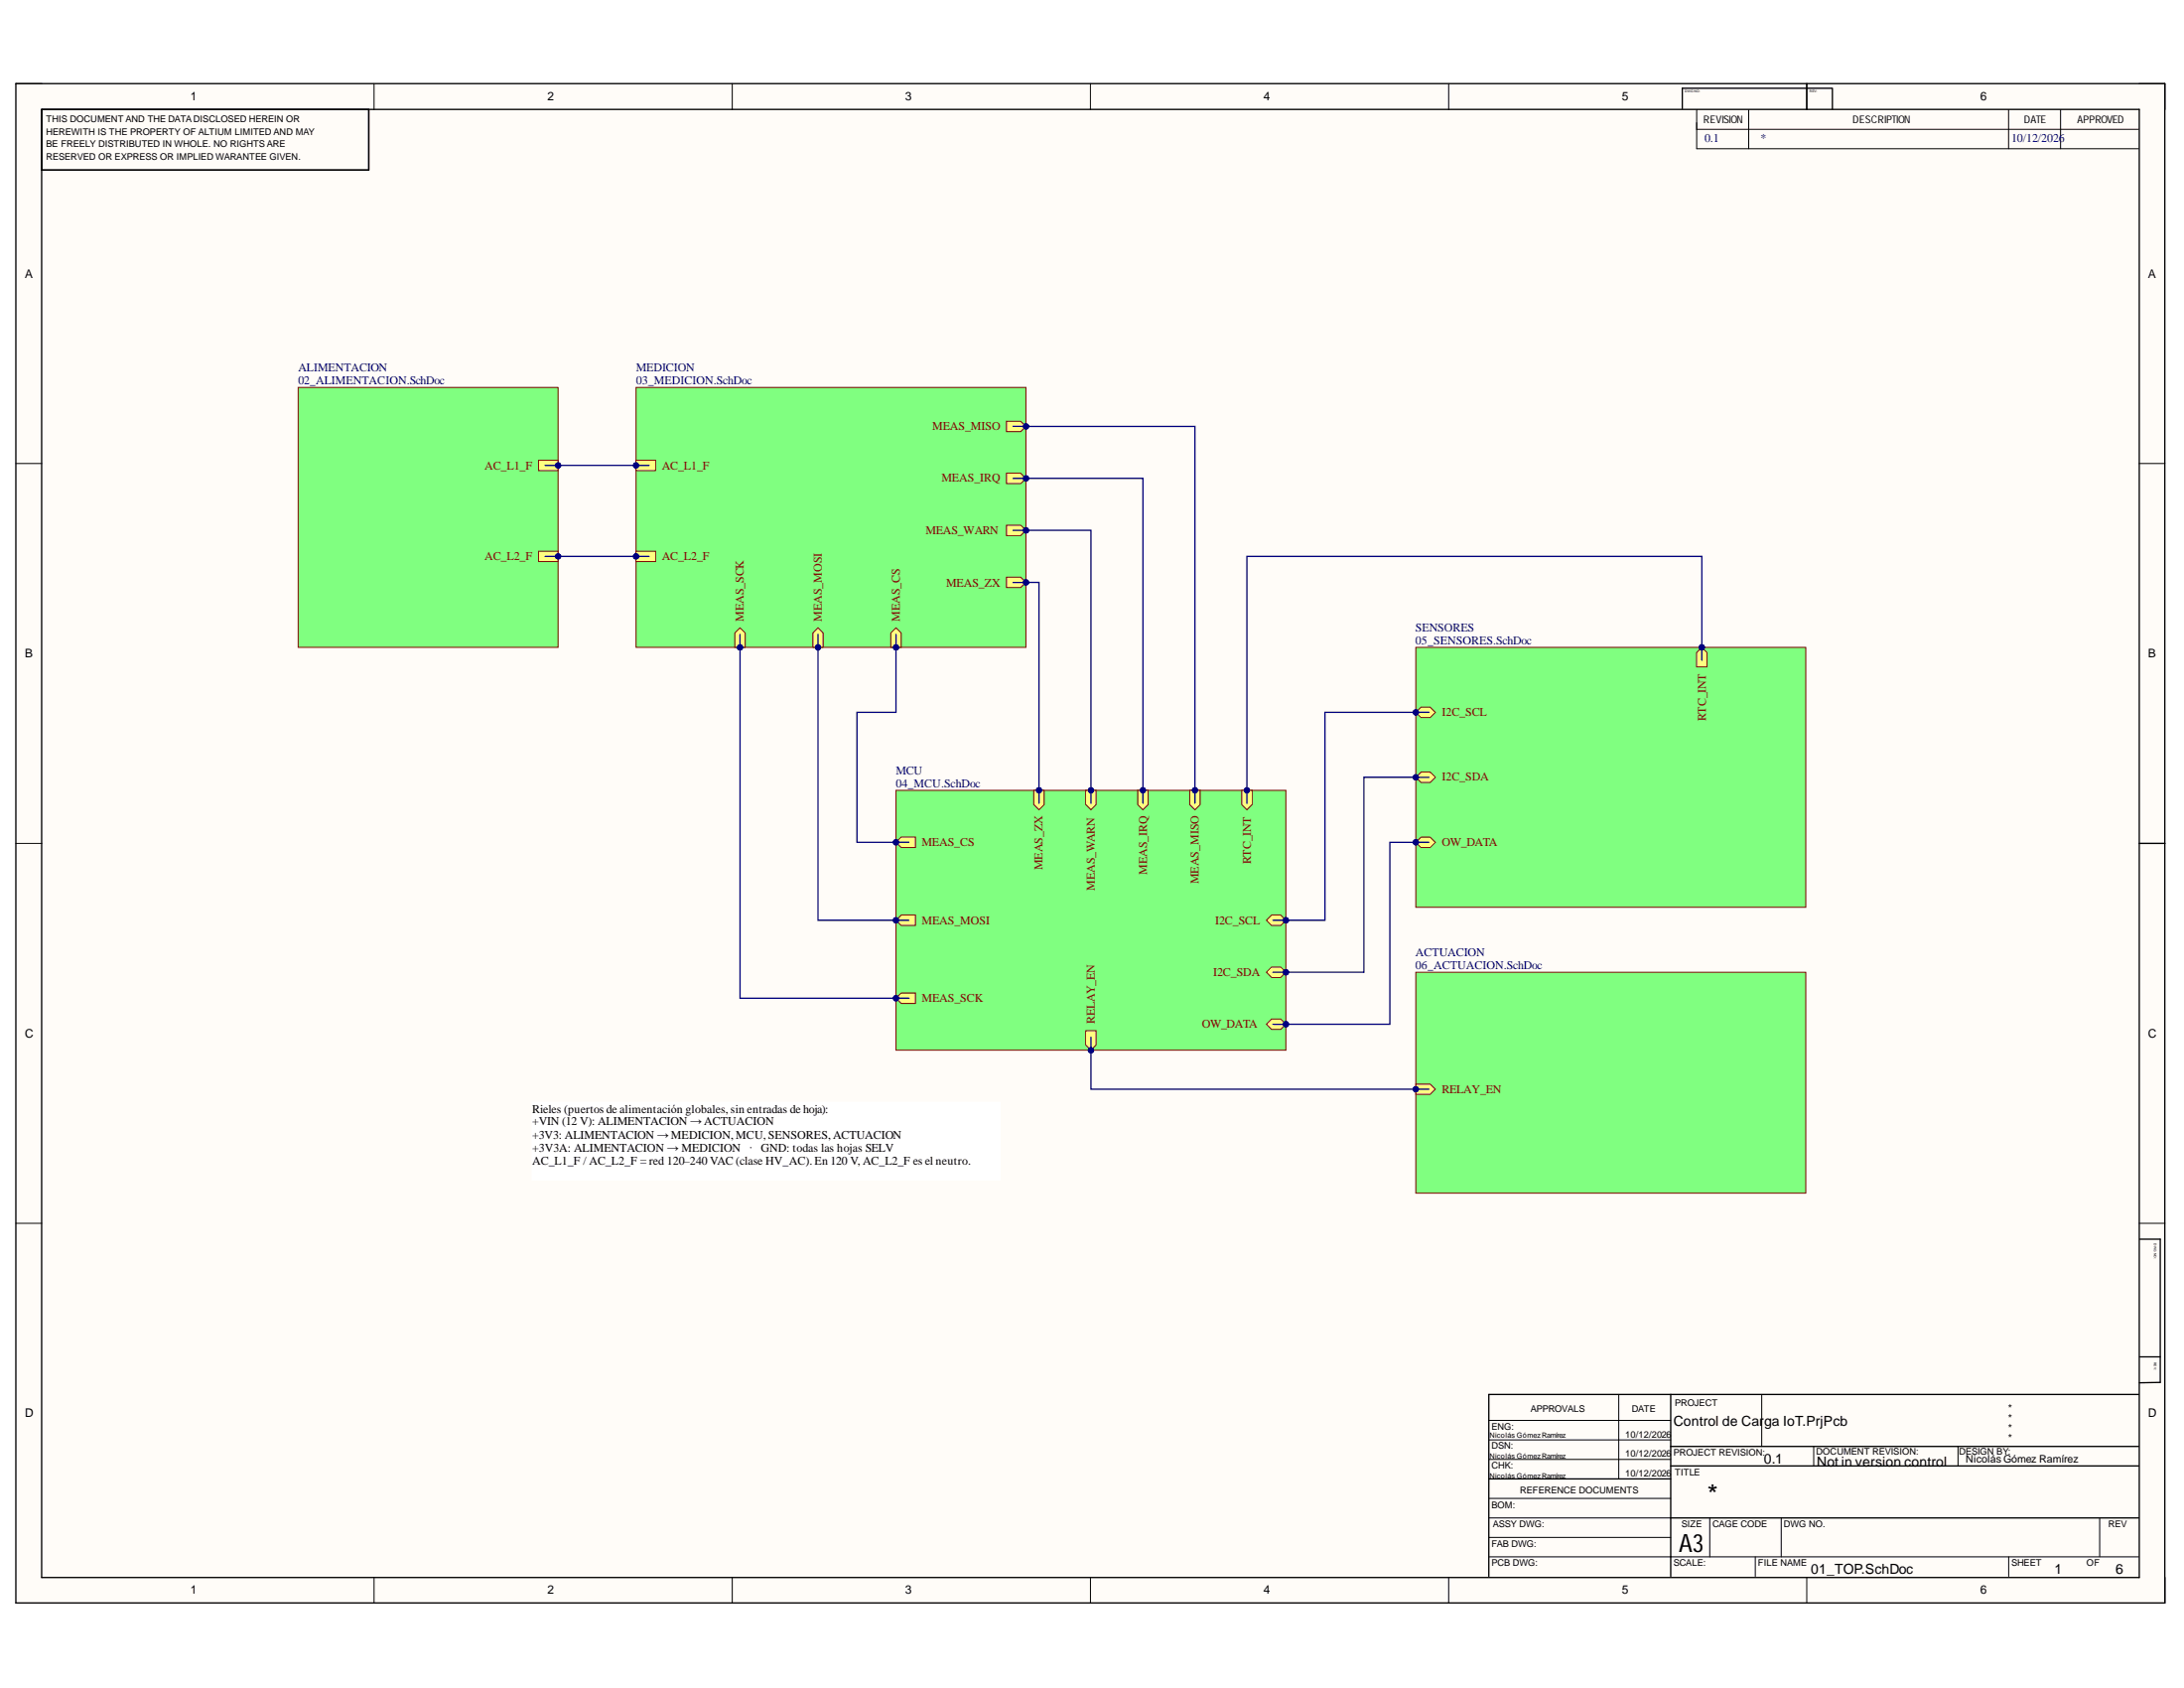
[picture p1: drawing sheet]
<svg xmlns="http://www.w3.org/2000/svg" width="279mm" height="216mm" viewBox="0 0 279 216" stroke-linecap="round" stroke-linejoin="round" font-family="sans-serif">
<g fill="#fffcf8">
<path d="M2 10.7h275v194.4h-275z" fill-rule="evenodd"/>
<path d="M5.4 14h268.2v187.7h-268.2z" fill-rule="evenodd"/>
</g>
<g fill="none" stroke="#000" stroke-width=".13">
<path d="M2 10.7h3.4M47.9 10.7v3.3M93.7 10.7v3.3M139.5 10.7v3.3M185.3 10.7v3.3M217.1 14v5h56.5M217.1 16.5h56.5M223.7 14v5M231.1 10.7v3.3M257 14v5M263.6 14v5M273.6 10.7h3.4v3.3"/>
<path d="M2 59.3h3.4M273.6 59.3h3.4M2 107.9h3.4M273.6 107.9h3.4M2 156.5h3.4M273.6 156.5h3.4M207.1 178.4v10.8M225.4 178.4v6.6M190.5 199.1h83.1M190.5 184.2h23.2M190.5 181.7h23.2M190.5 186.7h23.2"/>
<path d="M190.5 194.1h23.2M190.5 191.7h23.2M190.5 196.6h23.2M218.7 194.1v5M224.6 199.1v2.5M227.9 194.1v5M232 185v2.5M250.5 185v2.5M257 199.1v2.5M268.6 194.1v5M47.9 201.7v3.4M93.7 201.7v3.4"/>
<path d="M139.5 201.7v3.4M185.3 201.7v3.4M231.1 201.7v3.4M277 201.7v3.4"/>
</g>
<g fill="none" stroke="#000" stroke-width=".17">
<path d="M2 10.7h274.9v194.3h-274.9zM5.3 14h268.4v187.8h-268.4zM47.2 14v7.8h-41.9M231.1 10.7v3.3M234.4 11.3h-19.2v2.6M234.4 11.4v2.6M273.7 107.9h3.3M273.7 158.5h2.7v18.3l-2.7 .1M213.7 178.4v23.2M273.6 178.4h-83.1v23.2M273.7 173.5h2.7M190.5 189.2h23.2"/>
<path d="M213.7 185h59.9M213.7 187.5h59.9M213.7 194.1h59.9"/>
</g>
<path d="M38.1 49.6h33.3v33.2h-33.3z" fill-rule="evenodd" fill="#80ff80"/>
<path d="M38.1 49.6h33.3v33.2h-33.3z" fill="none" stroke="#800000" stroke-width=".13"/>
<circle cx="71.4" cy="59.5" r=".33" fill="#000080"/>
<circle cx="71.4" cy="59.5" r=".33" fill="none" stroke="#000080" stroke-width=".13"/>
<circle cx="71.4" cy="71.2" r=".33" fill="#000080"/>
<circle cx="71.4" cy="71.2" r=".33" fill="none" stroke="#000080" stroke-width=".13"/>
<path d="M68.9 58.9h2.5v1.3h-2.5z" fill-rule="evenodd" fill="#ffff80"/>
<path d="M68.9 58.9h2.5v1.3h-2.5z" fill="none" stroke="#800000" stroke-width=".13"/>
<circle cx="71.4" cy="59.5" r=".33" fill="#000080"/>
<circle cx="71.4" cy="59.5" r=".33" fill="none" stroke="#000080" stroke-width=".13"/>
<path d="M68.9 70.5h2.5v1.3h-2.5z" fill-rule="evenodd" fill="#ffff80"/>
<path d="M68.9 70.5h2.5v1.3h-2.5z" fill="none" stroke="#800000" stroke-width=".13"/>
<circle cx="71.4" cy="71.2" r=".33" fill="#000080"/>
<circle cx="71.4" cy="71.2" r=".33" fill="none" stroke="#000080" stroke-width=".13"/>
<path d="M81.4 49.6h49.9v33.2h-49.9z" fill-rule="evenodd" fill="#80ff80"/>
<path d="M81.4 49.6h49.9v33.2h-49.9z" fill="none" stroke="#800000" stroke-width=".13"/>
<circle cx="81.4" cy="59.5" r=".33" fill="#000080"/>
<circle cx="81.4" cy="59.5" r=".33" fill="none" stroke="#000080" stroke-width=".13"/>
<circle cx="81.4" cy="71.2" r=".33" fill="#000080"/>
<circle cx="81.4" cy="71.2" r=".33" fill="none" stroke="#000080" stroke-width=".13"/>
<circle cx="131.2" cy="61.2" r=".33" fill="#000080"/>
<circle cx="131.2" cy="61.2" r=".33" fill="none" stroke="#000080" stroke-width=".13"/>
<circle cx="131.2" cy="67.8" r=".33" fill="#000080"/>
<circle cx="131.2" cy="67.8" r=".33" fill="none" stroke="#000080" stroke-width=".13"/>
<circle cx="131.2" cy="54.5" r=".33" fill="#000080"/>
<circle cx="131.2" cy="54.5" r=".33" fill="none" stroke="#000080" stroke-width=".13"/>
<circle cx="131.2" cy="74.5" r=".33" fill="#000080"/>
<circle cx="131.2" cy="74.5" r=".33" fill="none" stroke="#000080" stroke-width=".13"/>
<circle cx="94.7" cy="82.8" r=".33" fill="#000080"/>
<circle cx="94.7" cy="82.8" r=".33" fill="none" stroke="#000080" stroke-width=".13"/>
<circle cx="104.6" cy="82.8" r=".33" fill="#000080"/>
<circle cx="104.6" cy="82.8" r=".33" fill="none" stroke="#000080" stroke-width=".13"/>
<circle cx="114.6" cy="82.8" r=".33" fill="#000080"/>
<circle cx="114.6" cy="82.8" r=".33" fill="none" stroke="#000080" stroke-width=".13"/>
<path d="M81.4 58.9h2.5v1.3h-2.5z" fill-rule="evenodd" fill="#ffff80"/>
<path d="M81.4 58.9h2.5v1.3h-2.5z" fill="none" stroke="#800000" stroke-width=".13"/>
<circle cx="81.4" cy="59.5" r=".33" fill="#000080"/>
<circle cx="81.4" cy="59.5" r=".33" fill="none" stroke="#000080" stroke-width=".13"/>
<path d="M81.4 70.5h2.5v1.3h-2.5z" fill-rule="evenodd" fill="#ffff80"/>
<path d="M81.4 70.5h2.5v1.3h-2.5z" fill="none" stroke="#800000" stroke-width=".13"/>
<circle cx="81.4" cy="71.2" r=".33" fill="#000080"/>
<circle cx="81.4" cy="71.2" r=".33" fill="none" stroke="#000080" stroke-width=".13"/>
<path d="M128.8 60.5h1.8l.7 .7-.7 .7h-1.8z" fill-rule="evenodd" fill="#ffff80"/>
<path d="M128.8 60.5h1.8l.7 .7-.7 .7h-1.8z" fill="none" stroke="#800000" stroke-width=".13"/>
<circle cx="131.2" cy="61.2" r=".33" fill="#000080"/>
<circle cx="131.2" cy="61.2" r=".33" fill="none" stroke="#000080" stroke-width=".13"/>
<path d="M128.8 67.2h1.8l.7 .6-.7 .7h-1.8z" fill-rule="evenodd" fill="#ffff80"/>
<path d="M128.8 67.2h1.8l.7 .6-.7 .7h-1.8z" fill="none" stroke="#800000" stroke-width=".13"/>
<circle cx="131.2" cy="67.8" r=".33" fill="#000080"/>
<circle cx="131.2" cy="67.8" r=".33" fill="none" stroke="#000080" stroke-width=".13"/>
<path d="M128.8 53.9h1.8l.7 .6-.7 .7h-1.8z" fill-rule="evenodd" fill="#ffff80"/>
<path d="M128.8 53.9h1.8l.7 .6-.7 .7h-1.8z" fill="none" stroke="#800000" stroke-width=".13"/>
<circle cx="131.2" cy="54.5" r=".33" fill="#000080"/>
<circle cx="131.2" cy="54.5" r=".33" fill="none" stroke="#000080" stroke-width=".13"/>
<path d="M128.8 73.8h1.8l.7 .7-.7 .7h-1.8z" fill-rule="evenodd" fill="#ffff80"/>
<path d="M128.8 73.8h1.8l.7 .7-.7 .7h-1.8z" fill="none" stroke="#800000" stroke-width=".13"/>
<circle cx="131.2" cy="74.5" r=".33" fill="#000080"/>
<circle cx="131.2" cy="74.5" r=".33" fill="none" stroke="#000080" stroke-width=".13"/>
<path d="M94 81l.7-.7 .6 .7v1.8h-1.3z" fill-rule="evenodd" fill="#ffff80"/>
<path d="M94 81l.7-.7 .6 .7v1.8h-1.3z" fill="none" stroke="#800000" stroke-width=".13"/>
<circle cx="94.7" cy="82.8" r=".33" fill="#000080"/>
<circle cx="94.7" cy="82.8" r=".33" fill="none" stroke="#000080" stroke-width=".13"/>
<path d="M104 81l.6-.7 .7 .7v1.8h-1.3z" fill-rule="evenodd" fill="#ffff80"/>
<path d="M104 81l.6-.7 .7 .7v1.8h-1.3z" fill="none" stroke="#800000" stroke-width=".13"/>
<circle cx="104.6" cy="82.8" r=".33" fill="#000080"/>
<circle cx="104.6" cy="82.8" r=".33" fill="none" stroke="#000080" stroke-width=".13"/>
<path d="M114 81l.6-.7 .7 .7v1.8h-1.3z" fill-rule="evenodd" fill="#ffff80"/>
<path d="M114 81l.6-.7 .7 .7v1.8h-1.3z" fill="none" stroke="#800000" stroke-width=".13"/>
<circle cx="114.6" cy="82.8" r=".33" fill="#000080"/>
<circle cx="114.6" cy="82.8" r=".33" fill="none" stroke="#000080" stroke-width=".13"/>
<path d="M114.6 101.1h49.9v33.2h-49.9z" fill-rule="evenodd" fill="#80ff80"/>
<path d="M114.6 101.1h49.9v33.2h-49.9z" fill="none" stroke="#800000" stroke-width=".13"/>
<circle cx="152.9" cy="101.1" r=".33" fill="#000080"/>
<circle cx="152.9" cy="101.1" r=".33" fill="none" stroke="#000080" stroke-width=".13"/>
<circle cx="146.2" cy="101.1" r=".33" fill="#000080"/>
<circle cx="146.2" cy="101.1" r=".33" fill="none" stroke="#000080" stroke-width=".13"/>
<circle cx="164.5" cy="124.4" r=".33" fill="#000080"/>
<circle cx="164.5" cy="124.4" r=".33" fill="none" stroke="#000080" stroke-width=".13"/>
<circle cx="164.5" cy="117.7" r=".33" fill="#000080"/>
<circle cx="164.5" cy="117.7" r=".33" fill="none" stroke="#000080" stroke-width=".13"/>
<circle cx="114.6" cy="127.7" r=".33" fill="#000080"/>
<circle cx="114.6" cy="127.7" r=".33" fill="none" stroke="#000080" stroke-width=".13"/>
<circle cx="114.6" cy="117.7" r=".33" fill="#000080"/>
<circle cx="114.6" cy="117.7" r=".33" fill="none" stroke="#000080" stroke-width=".13"/>
<circle cx="114.6" cy="107.7" r=".33" fill="#000080"/>
<circle cx="114.6" cy="107.7" r=".33" fill="none" stroke="#000080" stroke-width=".13"/>
<circle cx="139.6" cy="134.3" r=".33" fill="#000080"/>
<circle cx="139.6" cy="134.3" r=".33" fill="none" stroke="#000080" stroke-width=".13"/>
<circle cx="139.6" cy="101.1" r=".33" fill="#000080"/>
<circle cx="139.6" cy="101.1" r=".33" fill="none" stroke="#000080" stroke-width=".13"/>
<circle cx="132.9" cy="101.1" r=".33" fill="#000080"/>
<circle cx="132.9" cy="101.1" r=".33" fill="none" stroke="#000080" stroke-width=".13"/>
<circle cx="159.5" cy="101.1" r=".33" fill="#000080"/>
<circle cx="159.5" cy="101.1" r=".33" fill="none" stroke="#000080" stroke-width=".13"/>
<circle cx="164.5" cy="131" r=".33" fill="#000080"/>
<circle cx="164.5" cy="131" r=".33" fill="none" stroke="#000080" stroke-width=".13"/>
<path d="M152.2 101.1h1.3v1.8l-.6 .7-.7-.7z" fill-rule="evenodd" fill="#ffff80"/>
<path d="M152.2 101.1h1.3v1.8l-.6 .7-.7-.7z" fill="none" stroke="#800000" stroke-width=".13"/>
<circle cx="152.9" cy="101.1" r=".33" fill="#000080"/>
<circle cx="152.9" cy="101.1" r=".33" fill="none" stroke="#000080" stroke-width=".13"/>
<path d="M145.6 101.1h1.3v1.8l-.7 .7-.6-.7z" fill-rule="evenodd" fill="#ffff80"/>
<path d="M145.6 101.1h1.3v1.8l-.7 .7-.6-.7z" fill="none" stroke="#800000" stroke-width=".13"/>
<circle cx="146.2" cy="101.1" r=".33" fill="#000080"/>
<circle cx="146.2" cy="101.1" r=".33" fill="none" stroke="#000080" stroke-width=".13"/>
<path d="M162.7 123.7h1.1l.7 .7-.7 .6h-1.1l-.7-.6z" fill-rule="evenodd" fill="#ffff80"/>
<path d="M162.7 123.7h1.1l.7 .7-.7 .6h-1.1l-.7-.6z" fill="none" stroke="#800000" stroke-width=".13"/>
<circle cx="164.5" cy="124.4" r=".33" fill="#000080"/>
<circle cx="164.5" cy="124.4" r=".33" fill="none" stroke="#000080" stroke-width=".13"/>
<path d="M162.7 117h1.1l.7 .7-.7 .7h-1.1l-.7-.7z" fill-rule="evenodd" fill="#ffff80"/>
<path d="M162.7 117h1.1l.7 .7-.7 .7h-1.1l-.7-.7z" fill="none" stroke="#800000" stroke-width=".13"/>
<circle cx="164.5" cy="117.7" r=".33" fill="#000080"/>
<circle cx="164.5" cy="117.7" r=".33" fill="none" stroke="#000080" stroke-width=".13"/>
<path d="M114.6 127.7l.7-.7h1.8v1.3h-1.8z" fill-rule="evenodd" fill="#ffff80"/>
<path d="M114.6 127.7l.7-.7h1.8v1.3h-1.8z" fill="none" stroke="#800000" stroke-width=".13"/>
<circle cx="114.6" cy="127.7" r=".33" fill="#000080"/>
<circle cx="114.6" cy="127.7" r=".33" fill="none" stroke="#000080" stroke-width=".13"/>
<path d="M114.6 117.7l.7-.7h1.8v1.4h-1.8z" fill-rule="evenodd" fill="#ffff80"/>
<path d="M114.6 117.7l.7-.7h1.8v1.4h-1.8z" fill="none" stroke="#800000" stroke-width=".13"/>
<circle cx="114.6" cy="117.7" r=".33" fill="#000080"/>
<circle cx="114.6" cy="117.7" r=".33" fill="none" stroke="#000080" stroke-width=".13"/>
<path d="M114.6 107.7l.7-.6h1.8v1.3h-1.8z" fill-rule="evenodd" fill="#ffff80"/>
<path d="M114.6 107.7l.7-.6h1.8v1.3h-1.8z" fill="none" stroke="#800000" stroke-width=".13"/>
<circle cx="114.6" cy="107.7" r=".33" fill="#000080"/>
<circle cx="114.6" cy="107.7" r=".33" fill="none" stroke="#000080" stroke-width=".13"/>
<path d="M138.9 131.8h1.3v1.9l-.6 .6-.7-.6z" fill-rule="evenodd" fill="#ffff80"/>
<path d="M138.9 131.8h1.3v1.9l-.6 .6-.7-.6z" fill="none" stroke="#800000" stroke-width=".13"/>
<circle cx="139.6" cy="134.3" r=".33" fill="#000080"/>
<circle cx="139.6" cy="134.3" r=".33" fill="none" stroke="#000080" stroke-width=".13"/>
<path d="M138.9 101.1h1.3v1.8l-.6 .7-.7-.7z" fill-rule="evenodd" fill="#ffff80"/>
<path d="M138.9 101.1h1.3v1.8l-.6 .7-.7-.7z" fill="none" stroke="#800000" stroke-width=".13"/>
<circle cx="139.6" cy="101.1" r=".33" fill="#000080"/>
<circle cx="139.6" cy="101.1" r=".33" fill="none" stroke="#000080" stroke-width=".13"/>
<path d="M132.2 101.1h1.4v1.8l-.7 .7-.7-.7z" fill-rule="evenodd" fill="#ffff80"/>
<path d="M132.2 101.1h1.4v1.8l-.7 .7-.7-.7z" fill="none" stroke="#800000" stroke-width=".13"/>
<circle cx="132.9" cy="101.1" r=".33" fill="#000080"/>
<circle cx="132.9" cy="101.1" r=".33" fill="none" stroke="#000080" stroke-width=".13"/>
<path d="M158.9 101.1h1.3v1.8l-.7 .7-.6-.7z" fill-rule="evenodd" fill="#ffff80"/>
<path d="M158.9 101.1h1.3v1.8l-.7 .7-.6-.7z" fill="none" stroke="#800000" stroke-width=".13"/>
<circle cx="159.5" cy="101.1" r=".33" fill="#000080"/>
<circle cx="159.5" cy="101.1" r=".33" fill="none" stroke="#000080" stroke-width=".13"/>
<path d="M162.7 130.3h1.1l.7 .7-.7 .7h-1.1l-.7-.7z" fill-rule="evenodd" fill="#ffff80"/>
<path d="M162.7 130.3h1.1l.7 .7-.7 .7h-1.1l-.7-.7z" fill="none" stroke="#800000" stroke-width=".13"/>
<circle cx="164.5" cy="131" r=".33" fill="#000080"/>
<circle cx="164.5" cy="131" r=".33" fill="none" stroke="#000080" stroke-width=".13"/>
<path d="M181.1 82.8h49.9v33.2h-49.9z" fill-rule="evenodd" fill="#80ff80"/>
<path d="M181.1 82.8h49.9v33.2h-49.9z" fill="none" stroke="#800000" stroke-width=".13"/>
<circle cx="181.1" cy="91.1" r=".33" fill="#000080"/>
<circle cx="181.1" cy="91.1" r=".33" fill="none" stroke="#000080" stroke-width=".13"/>
<circle cx="181.1" cy="99.4" r=".33" fill="#000080"/>
<circle cx="181.1" cy="99.4" r=".33" fill="none" stroke="#000080" stroke-width=".13"/>
<circle cx="181.1" cy="107.7" r=".33" fill="#000080"/>
<circle cx="181.1" cy="107.7" r=".33" fill="none" stroke="#000080" stroke-width=".13"/>
<circle cx="217.7" cy="82.8" r=".33" fill="#000080"/>
<circle cx="217.7" cy="82.8" r=".33" fill="none" stroke="#000080" stroke-width=".13"/>
<path d="M181.1 91.1l.7-.7h1.2l.6 .7-.6 .7h-1.2z" fill-rule="evenodd" fill="#ffff80"/>
<path d="M181.1 91.1l.7-.7h1.2l.6 .7-.6 .7h-1.2z" fill="none" stroke="#800000" stroke-width=".13"/>
<circle cx="181.1" cy="91.1" r=".33" fill="#000080"/>
<circle cx="181.1" cy="91.1" r=".33" fill="none" stroke="#000080" stroke-width=".13"/>
<path d="M181.1 99.4l.7-.6h1.2l.6 .6-.6 .7h-1.2z" fill-rule="evenodd" fill="#ffff80"/>
<path d="M181.1 99.4l.7-.6h1.2l.6 .6-.6 .7h-1.2z" fill="none" stroke="#800000" stroke-width=".13"/>
<circle cx="181.1" cy="99.4" r=".33" fill="#000080"/>
<circle cx="181.1" cy="99.4" r=".33" fill="none" stroke="#000080" stroke-width=".13"/>
<path d="M181.1 107.7l.7-.6h1.2l.6 .6-.6 .7h-1.2z" fill-rule="evenodd" fill="#ffff80"/>
<path d="M181.1 107.7l.7-.6h1.2l.6 .6-.6 .7h-1.2z" fill="none" stroke="#800000" stroke-width=".13"/>
<circle cx="181.1" cy="107.7" r=".33" fill="#000080"/>
<circle cx="181.1" cy="107.7" r=".33" fill="none" stroke="#000080" stroke-width=".13"/>
<path d="M217 83.5l.7-.7 .7 .7v1.8h-1.4z" fill-rule="evenodd" fill="#ffff80"/>
<path d="M217 83.5l.7-.7 .7 .7v1.8h-1.4z" fill="none" stroke="#800000" stroke-width=".13"/>
<circle cx="217.7" cy="82.8" r=".33" fill="#000080"/>
<circle cx="217.7" cy="82.8" r=".33" fill="none" stroke="#000080" stroke-width=".13"/>
<path d="M181.1 124.4h49.9v28.2h-49.9z" fill-rule="evenodd" fill="#80ff80"/>
<path d="M181.1 124.4h49.9v28.2h-49.9z" fill="none" stroke="#800000" stroke-width=".13"/>
<circle cx="181.1" cy="139.3" r=".33" fill="#000080"/>
<circle cx="181.1" cy="139.3" r=".33" fill="none" stroke="#000080" stroke-width=".13"/>
<path d="M181.1 138.7h1.9l.6 .6-.6 .7h-1.9z" fill-rule="evenodd" fill="#ffff80"/>
<path d="M181.1 138.7h1.9l.6 .6-.6 .7h-1.9z" fill="none" stroke="#800000" stroke-width=".13"/>
<circle cx="181.1" cy="139.3" r=".33" fill="#000080"/>
<circle cx="181.1" cy="139.3" r=".33" fill="none" stroke="#000080" stroke-width=".13"/>
<path d="M68.1 141h59.8v9.9h-59.8z" fill-rule="evenodd" fill="#fff"/>
<path d="M68.1 141h59.8v9.9h-59.8z" fill="none" stroke="#fff" stroke-width=".13"/>
<path d="M69.7 59.5h13.3" fill="none" stroke="#000080" stroke-width=".17"/>
<circle cx="71.4" cy="59.5" r=".33" fill="#000080"/>
<circle cx="71.4" cy="59.5" r=".33" fill="none" stroke="#000080" stroke-width=".13"/>
<circle cx="81.4" cy="59.5" r=".33" fill="#000080"/>
<circle cx="81.4" cy="59.5" r=".33" fill="none" stroke="#000080" stroke-width=".13"/>
<path d="M69.7 71.2h13.3" fill="none" stroke="#000080" stroke-width=".17"/>
<circle cx="71.4" cy="71.2" r=".33" fill="#000080"/>
<circle cx="71.4" cy="71.2" r=".33" fill="none" stroke="#000080" stroke-width=".13"/>
<circle cx="81.4" cy="71.2" r=".33" fill="#000080"/>
<circle cx="81.4" cy="71.2" r=".33" fill="none" stroke="#000080" stroke-width=".13"/>
<path d="M114.6 81.1v10h-5v16.6h6.7" fill="none" stroke="#000080" stroke-width=".17"/>
<circle cx="114.6" cy="82.8" r=".33" fill="#000080"/>
<circle cx="114.6" cy="82.8" r=".33" fill="none" stroke="#000080" stroke-width=".13"/>
<circle cx="114.6" cy="107.7" r=".33" fill="#000080"/>
<circle cx="114.6" cy="107.7" r=".33" fill="none" stroke="#000080" stroke-width=".13"/>
<path d="M104.6 81.1v36.6h11.7" fill="none" stroke="#000080" stroke-width=".17"/>
<circle cx="104.6" cy="82.8" r=".33" fill="#000080"/>
<circle cx="104.6" cy="82.8" r=".33" fill="none" stroke="#000080" stroke-width=".13"/>
<circle cx="114.6" cy="117.7" r=".33" fill="#000080"/>
<circle cx="114.6" cy="117.7" r=".33" fill="none" stroke="#000080" stroke-width=".13"/>
<path d="M94.7 81.1v46.6h21.6" fill="none" stroke="#000080" stroke-width=".17"/>
<circle cx="94.7" cy="82.8" r=".33" fill="#000080"/>
<circle cx="94.7" cy="82.8" r=".33" fill="none" stroke="#000080" stroke-width=".13"/>
<circle cx="114.6" cy="127.7" r=".33" fill="#000080"/>
<circle cx="114.6" cy="127.7" r=".33" fill="none" stroke="#000080" stroke-width=".13"/>
<path d="M129.6 74.5h3.3v28.2" fill="none" stroke="#000080" stroke-width=".17"/>
<circle cx="131.2" cy="74.5" r=".33" fill="#000080"/>
<circle cx="131.2" cy="74.5" r=".33" fill="none" stroke="#000080" stroke-width=".13"/>
<circle cx="132.9" cy="101.1" r=".33" fill="#000080"/>
<circle cx="132.9" cy="101.1" r=".33" fill="none" stroke="#000080" stroke-width=".13"/>
<path d="M129.6 67.8h10v34.9" fill="none" stroke="#000080" stroke-width=".17"/>
<circle cx="131.2" cy="67.8" r=".33" fill="#000080"/>
<circle cx="131.2" cy="67.8" r=".33" fill="none" stroke="#000080" stroke-width=".13"/>
<circle cx="139.6" cy="101.1" r=".33" fill="#000080"/>
<circle cx="139.6" cy="101.1" r=".33" fill="none" stroke="#000080" stroke-width=".13"/>
<path d="M129.6 61.2h16.6v41.5" fill="none" stroke="#000080" stroke-width=".17"/>
<circle cx="131.2" cy="61.2" r=".33" fill="#000080"/>
<circle cx="131.2" cy="61.2" r=".33" fill="none" stroke="#000080" stroke-width=".13"/>
<circle cx="146.2" cy="101.1" r=".33" fill="#000080"/>
<circle cx="146.2" cy="101.1" r=".33" fill="none" stroke="#000080" stroke-width=".13"/>
<path d="M129.6 54.5h23.3v48.2" fill="none" stroke="#000080" stroke-width=".17"/>
<circle cx="131.2" cy="54.5" r=".33" fill="#000080"/>
<circle cx="131.2" cy="54.5" r=".33" fill="none" stroke="#000080" stroke-width=".13"/>
<circle cx="152.9" cy="101.1" r=".33" fill="#000080"/>
<circle cx="152.9" cy="101.1" r=".33" fill="none" stroke="#000080" stroke-width=".13"/>
<path d="M182.8 91.1h-13.3v26.6h-6.7" fill="none" stroke="#000080" stroke-width=".17"/>
<circle cx="164.5" cy="117.7" r=".33" fill="#000080"/>
<circle cx="164.5" cy="117.7" r=".33" fill="none" stroke="#000080" stroke-width=".13"/>
<circle cx="181.1" cy="91.1" r=".33" fill="#000080"/>
<circle cx="181.1" cy="91.1" r=".33" fill="none" stroke="#000080" stroke-width=".13"/>
<path d="M182.8 107.7h-5v23.3h-15" fill="none" stroke="#000080" stroke-width=".17"/>
<circle cx="164.5" cy="131" r=".33" fill="#000080"/>
<circle cx="164.5" cy="131" r=".33" fill="none" stroke="#000080" stroke-width=".13"/>
<circle cx="181.1" cy="107.7" r=".33" fill="#000080"/>
<circle cx="181.1" cy="107.7" r=".33" fill="none" stroke="#000080" stroke-width=".13"/>
<path d="M182.8 99.4h-8.3v25h-11.7" fill="none" stroke="#000080" stroke-width=".17"/>
<circle cx="164.5" cy="124.4" r=".33" fill="#000080"/>
<circle cx="164.5" cy="124.4" r=".33" fill="none" stroke="#000080" stroke-width=".13"/>
<circle cx="181.1" cy="99.4" r=".33" fill="#000080"/>
<circle cx="181.1" cy="99.4" r=".33" fill="none" stroke="#000080" stroke-width=".13"/>
<path d="M139.6 132.7v6.6h43.2" fill="none" stroke="#000080" stroke-width=".17"/>
<circle cx="139.6" cy="134.3" r=".33" fill="#000080"/>
<circle cx="139.6" cy="134.3" r=".33" fill="none" stroke="#000080" stroke-width=".13"/>
<circle cx="181.1" cy="139.3" r=".33" fill="#000080"/>
<circle cx="181.1" cy="139.3" r=".33" fill="none" stroke="#000080" stroke-width=".13"/>
<path d="M217.7 84.5v-13.3h-58.2v31.5" fill="none" stroke="#000080" stroke-width=".17"/>
<circle cx="159.5" cy="101.1" r=".33" fill="#000080"/>
<circle cx="159.5" cy="101.1" r=".33" fill="none" stroke="#000080" stroke-width=".13"/>
<circle cx="217.7" cy="82.8" r=".33" fill="#000080"/>
<circle cx="217.7" cy="82.8" r=".33" fill="none" stroke="#000080" stroke-width=".13"/>
<text font-size="3.6" x="218.4" y="192.4">*</text>
<text font-size="3.2" x="214.8" y="198.5">A3</text>
<g font-size="1.8">
<text x="214.1" y="182.4">Control de Carga IoT.PrjPcb</text>
<text x="225.7" y="187.2">0.1</text>
<text x="232.4" y="187.6">Not in version control</text>
<text x="231.7" y="201.2">01_TOP.SchDoc</text>
<text x="262.8" y="201.2">1</text>
<text x="270.7" y="201.2">6</text>
</g>
<g font-size="1.5">
<text x="24.4" y="12.9">1</text>
<text x="70" y="12.9">2</text>
<text x="115.8" y="12.9">3</text>
<text x="161.6" y="12.9">4</text>
<text x="207.5" y="12.9">5</text>
<text x="253.3" y="12.9">6</text>
<text x="3.2" y="35.5">A</text>
<text x="274.8" y="35.5">A</text>
<text x="3.2" y="84.1">B</text>
<text x="274.8" y="84.1">B</text>
<text x="3.2" y="132.7">C</text>
<text x="274.8" y="132.7">C</text>
<text x="68.1" y="142.3">Rieles (puertos de alimentación globales,sin entradas de hoja):</text>
<text x="68.1" y="143.9">+VIN (12 V): ALIMENTACION →ACTUACION</text>
<text x="68.1" y="145.6">+3V3: ALIMENTACION →MEDICION,MCU, SENSORES,ACTUACION</text>
<text x="68.1" y="147.3">+3V3A: ALIMENTACION → MEDICION · GND: todas las hojas SELV</text>
<text x="68.1" y="148.9">AC_L1_F / AC_L2_F = red 120–240 VAC (clase HV_AC). En 120 V, AC_L2_F es el neutro.</text>
<text x="3.2" y="181.2">D</text>
<text x="274.8" y="181.2">D</text>
<text x="24.4" y="203.9">1</text>
<text x="70" y="203.9">2</text>
<text x="115.8" y="203.9">3</text>
<text x="161.6" y="203.9">4</text>
<text x="207.5" y="203.9">5</text>
<text x="253.3" y="203.9">6</text>
</g>
<g font-size="1.5" fill="#000080">
<text x="218.1" y="18.2">0.1</text>
<text x="225.3" y="18.2">*</text>
<text x="257.3" y="18.2">10/12/2026</text>
<text x="38.1" y="47.5">ALIMENTACION</text>
<text x="81.4" y="47.5">MEDICION</text>
<text x="38.1" y="49.2">02_ALIMENTACION.SchDoc</text>
<text x="81.4" y="49.2">03_MEDICION.SchDoc</text>
<text x="181.1" y="80.8">SENSORES</text>
<text x="181.1" y="82.4">05_SENSORES.SchDoc</text>
<text x="114.6" y="99.1">MCU</text>
<text x="114.6" y="100.7">04_MCU.SchDoc</text>
<text x="181.1" y="122.4">ACTUACION</text>
<text x="181.1" y="124">06_ACTUACION.SchDoc</text>
</g>
<g font-size="1.5" fill="#800000">
<text x="119.3" y="55">MEAS_MISO</text>
<text x="62" y="60">AC_L1_F</text>
<text x="84.7" y="60">AC_L1_F</text>
<text x="120.5" y="61.6">MEAS_IRQ</text>
<text x="62" y="71.6">AC_L2_F</text>
<text x="84.7" y="71.6">AC_L2_F</text>
<text x="118.4" y="68.3">MEAS_WARN</text>
<text x="121" y="75">MEAS_ZX</text>
<text x="95.2" y="79.5" transform="rotate(-90 95.2 79.5)">MEAS_SCK</text>
<text x="105.1" y="79.5" transform="rotate(-90 105.1 79.5)">MEAS_MOSI</text>
<text x="115.1" y="79.5" transform="rotate(-90 115.1 79.5)">MEAS_CS</text>
<text x="184.5" y="91.6">I2C_SCL</text>
<text x="218.2" y="92.3" transform="rotate(-90 218.2 92.3)">RTC_INT</text>
<text x="184.5" y="99.9">I2C_SDA</text>
<text x="117.9" y="108.2">MEAS_CS</text>
<text x="133.4" y="111.3" transform="rotate(-90 133.4 111.3)">MEAS_ZX</text>
<text x="140.1" y="113.9" transform="rotate(-90 140.1 113.9)">MEAS_WARN</text>
<text x="146.8" y="111.9" transform="rotate(-90 146.8 111.9)">MEAS_IRQ</text>
<text x="153.4" y="113.1" transform="rotate(-90 153.4 113.1)">MEAS_MISO</text>
<text x="160" y="110.5" transform="rotate(-90 160 110.5)">RTC_INT</text>
<text x="184.5" y="108.2">OW_DATA</text>
<text x="117.9" y="118.2">MEAS_MOSI</text>
<text x="155.5" y="118.2">I2C_SCL</text>
<text x="155.2" y="124.8">I2C_SDA</text>
<text x="117.9" y="128.2">MEAS_SCK</text>
<text x="140.1" y="131" transform="rotate(-90 140.1 131)">RELAY_EN</text>
<text x="153.8" y="131.5">OW_DATA</text>
<text x="184.5" y="139.8">RELAY_EN</text>
</g>
<g font-size="1.4">
<text x="217.9" y="15.7">REVISION</text>
<text x="237" y="15.7">DESCRIPTION</text>
<text x="258.9" y="15.7">DATE</text>
<text x="265.8" y="15.7">APPROVED</text>
<text x="256.9" y="183.2">*</text>
<text x="256.9" y="184.4">*</text>
<text x="256.9" y="180.5">*</text>
<text x="256.9" y="181.8">*</text>
<text x="251.5" y="187">Nicolás Gómez Ramírez</text>
</g>
<g font-size="1.2">
<text x="5.9" y="15.6">THIS DOCUMENT AND THE DATA DISCLOSED HEREIN OR</text>
<text x="5.9" y="17.2">HEREWITH IS THE PROPERTY OF ALTIUM LIMITED AND MAY</text>
<text x="5.9" y="18.9">BE FREELY DISTRIBUTED IN WHOLE. NO RIGHTS ARE</text>
<text x="5.9" y="20.5">RESERVED OR EXPRESS OR IMPLIED WARANTEE GIVEN.</text>
<text x="214.3" y="179.8">PROJECT</text>
<text x="190.8" y="182.9">ENG:</text>
<text x="190.8" y="185.4">DSN:</text>
<text x="195.8" y="180.5">APPROVALS</text>
<text x="207.9" y="183.9">10/12/2026</text>
<text x="208.8" y="180.5">DATE</text>
<text x="190.8" y="187.9">CHK:</text>
<text x="194.5" y="191">REFERENCE DOCUMENTS</text>
<text x="207.9" y="186.4">10/12/2026</text>
<text x="207.9" y="188.9">10/12/2026</text>
<text x="214.1" y="186.2">PROJECT REVISION:</text>
<text x="214.3" y="188.7">TITLE</text>
<text x="232.4" y="186">DOCUMENT REVISION:</text>
<text x="250.6" y="186">DESIGN BY:</text>
<text x="190.8" y="192.9">BOM:</text>
<text x="190.8" y="197.9">FAB DWG:</text>
<text x="191" y="195.3">ASSY DWG:</text>
<text x="215.1" y="195.3">SIZE</text>
<text x="219.1" y="195.3">CAGE CODE</text>
<text x="228.2" y="195.3">DWG NO.</text>
<text x="269.7" y="195.3">REV</text>
<text x="190.8" y="200.3">PCB DWG:</text>
<text x="214.1" y="200.3">SCALE:</text>
<text x="224.9" y="200.3">FILE NAME</text>
<text x="257.3" y="200.3">SHEET</text>
<text x="267" y="200.3">OF</text>
</g>
<g font-size=".9">
<text x="190.6" y="183.9">Nicolás GómezRamírez</text>
<text x="190.6" y="186.5">Nicolás GómezRamírez</text>
<text x="190.6" y="189.2">Nicolás GómezRamírez</text>
</g>
<g font-size=".4">
<text x="215.5" y="11.8">DWG NO:</text>
<text x="231.5" y="11.8">REV:</text>
<text x="275.6" y="159.1" transform="rotate(90 275.6 159.1)">DWG NO:</text>
<text x="275.6" y="174.2" transform="rotate(90 275.6 174.2)">REV:</text>
</g>
</svg>
